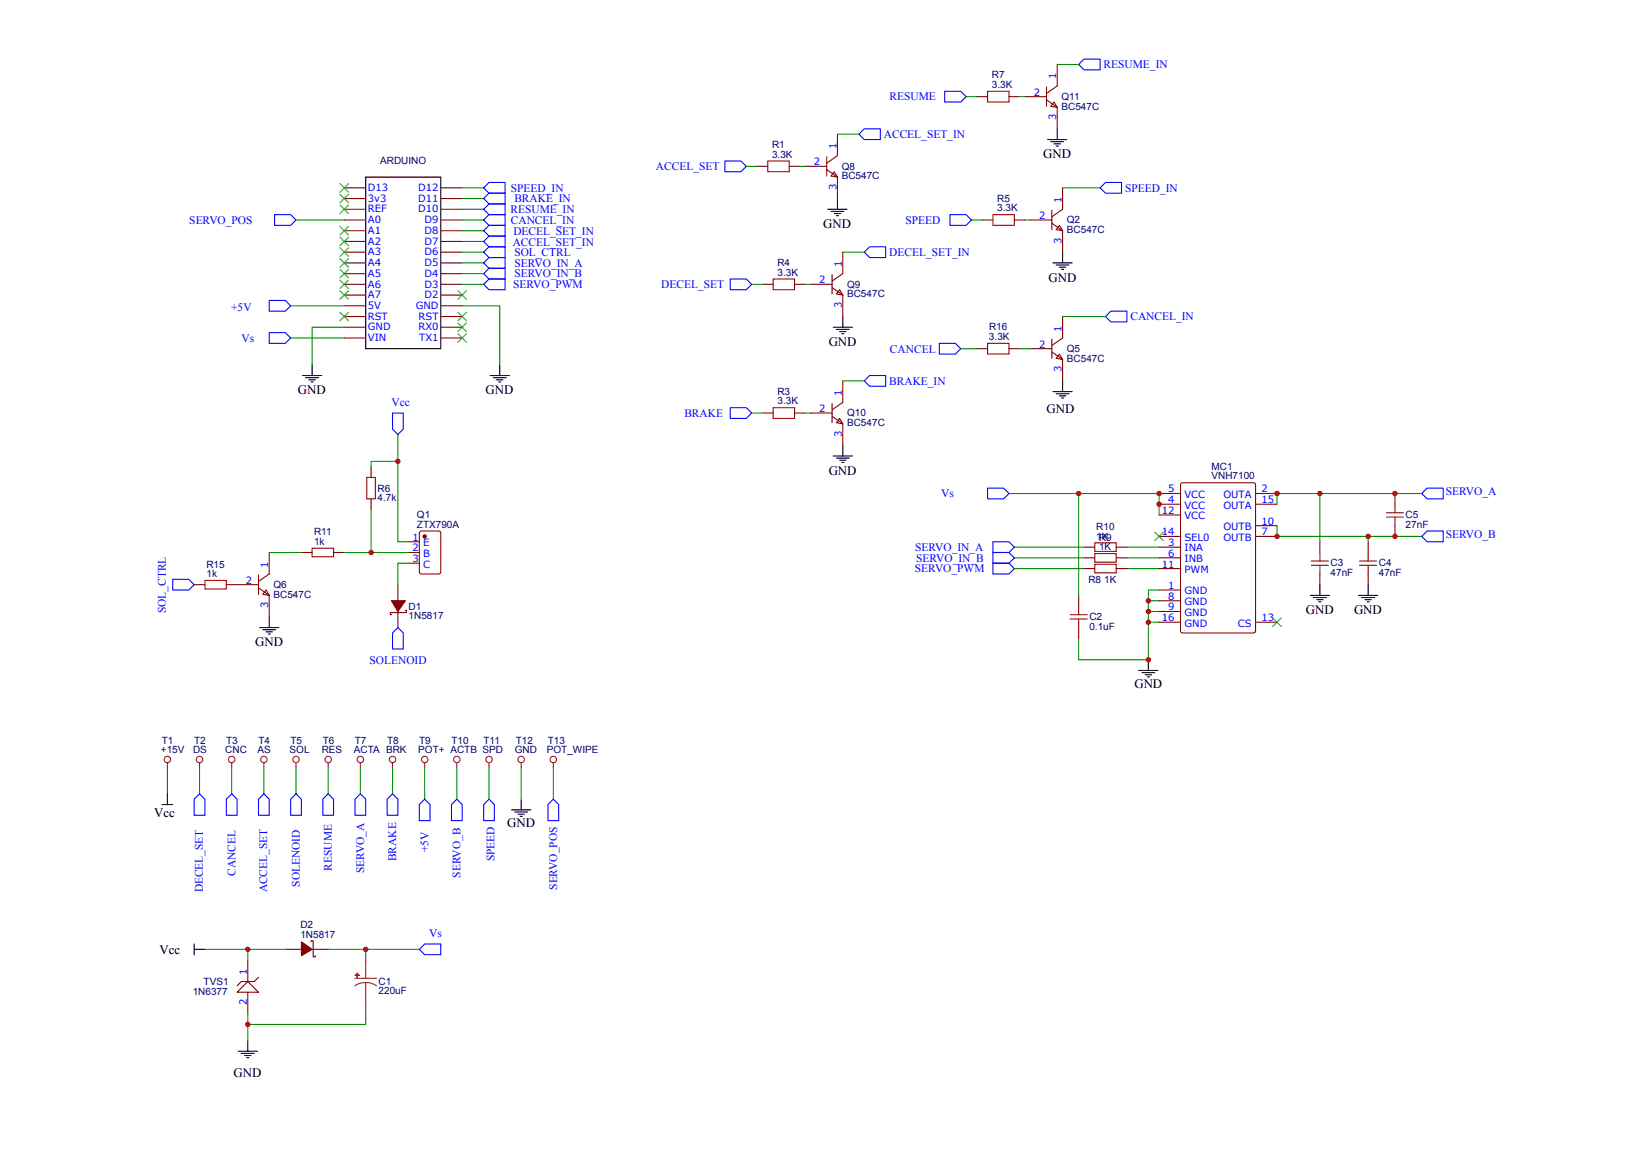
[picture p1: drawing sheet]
<svg xmlns="http://www.w3.org/2000/svg" width="297mm" height="210mm" viewBox="0 0 297 210" stroke-linecap="round" stroke-linejoin="round" font-family="sans-serif">
<g fill="none" stroke="#000" stroke-width=".19">
<path d="M65.9 31.9h13.5v30.9h-13.5zM88.3 67.7h3.5M88.9 68h2.3M89.5 68.4h1.2M89.9 68.8h.4M90.1 65.7v2M207 118.9v1.9M205.2 120.8h3.5M205.8 121.2h2.3M206.4 121.6h1.2M206.8 122h.4M92.2 145.9h3.5"/>
<path d="M92.8 146.3h2.3M93.4 146.7h1.1M93.7 147.1h.4M93.9 144v1.9"/>
</g>
<g fill="none" stroke="#800" stroke-width=".19">
<path d="M62.1 39.6h3.8M62.1 37.7h3.8M62.1 35.8h3.8M62.1 33.8h3.8M79.4 39.6h3.9M79.4 37.7h3.9M79.4 35.8h3.9M79.4 33.8h3.9M62.1 59h3.8M62.1 57h3.8M62.1 55.1h3.8M62.1 53.2h3.8"/>
<path d="M62.1 51.2h3.8M62.1 49.3h3.8M62.1 47.4h3.8M62.1 45.4h3.8M62.1 43.5h3.8M62.1 41.6h3.8M79.4 59h3.9M79.4 57h3.9M79.4 55.1h3.9M79.4 53.2h3.9M79.4 51.2h3.9M79.4 49.3h3.9"/>
<path d="M79.4 47.4h3.9M79.4 45.4h3.9M79.4 43.5h3.9M79.4 41.6h3.9M62.1 60.9h3.8M79.4 60.9h3.9M208.9 88.9h3.9M208.9 98.6h3.9M208.9 90.8h3.9M208.9 96.6h3.9M208.9 92.8h3.9M212.9 87.1l.3-.1h12.7l.4 .2v26.4l-.2 .4h-12.9l-.4-.2v-26.4z"/>
<path d="M226.3 88.9h3.9M226.3 90.8h3.9M226.3 96.6h3.9M226.3 94.7h3.9M208.9 106.3h3.9M208.9 100.5h3.9M208.9 108.2h3.9M208.9 110.2h3.9M208.9 102.4h3.9M208.9 112.1h3.9M226.3 112.1h3.9"/>
</g>
<g fill="none" stroke="#00f" stroke-width=".19">
<path d="M130.7 29h2.8l1 1-1 .9h-2.8zM48.5 54.1h2.9l1 1-1 1h-2.9zM178 87.9h2.9l1 1-1 1h-2.9zM179 97.6h2.9l.9 1-.9 .9h-2.9zM179 99.5h2.9l.9 1-.9 1h-2.9zM256.3 88.9l.9-1h2.9v2h-2.9zM256.3 96.6l.9-.9h2.9v1.9h-2.9zM179 101.5h2.9l.9 .9-.9 1h-2.9zM36 143l.9 1v2.9h-1.9v-2.9zM40.8 144l1-1 .9 1v2.9h-1.9zM46.6 144l1-1 .9 1v2.9h-1.9zM53.4 143l.9 1v2.9h-1.9v-2.9z"/>
<path d="M58.2 144l1-1 .9 1v2.9h-1.9zM64 144l.9-1 1 1v2.9h-1.9zM70.7 143l1 1v2.9h-1.9v-2.9zM75.6 144.9l.9-.9 1 .9v2.9h-1.9zM82.3 144l1 .9v2.9h-1.9v-2.9zM88.1 144l1 .9v2.9h-1.9v-2.9zM98.8 144.9l.9-.9 1 .9v2.9h-1.9z"/>
</g>
<g fill="#000">
<path d="M61.3 33.1l1.5 1.5zM62.8 33.1l-1.5 1.5z"/>
<path d="M61.3 35l1.5 1.5zM62.8 35l-1.5 1.5z"/>
<path d="M61.3 36.9l1.5 1.6zM62.8 36.9l-1.5 1.6z"/>
<path d="M61.3 56.3l1.5 1.5zM62.8 56.3l-1.5 1.5z"/>
<path d="M82.5 58.2l1.6 1.5zM84.1 58.2l-1.6 1.5z"/>
<path d="M82.5 56.3l1.6 1.5zM84.1 56.3l-1.6 1.5z"/>
<path d="M82.5 60.1l1.6 1.6zM84.1 60.1l-1.6 1.6z"/>
<path d="M208.1 95.9l1.6 1.5zM209.7 95.9l-1.6 1.5z"/>
<path d="M229.4 111.3l1.5 1.6zM230.9 111.3l-1.5 1.6z"/>
</g>
<g fill="none" stroke="#3c3" stroke-width=".19">
<path d="M61.3 33.1l1.5 1.5M61.3 35l1.5 1.5M61.3 36.9l1.5 1.6M62.8 33.1l-1.5 1.5M62.8 35l-1.5 1.5M62.8 36.9l-1.5 1.6M61.3 56.3l1.5 1.5M62.8 56.3l-1.5 1.5M82.5 58.2l1.6 1.5M82.5 56.3l1.6 1.5M84.1 58.2l-1.6 1.5M84.1 56.3l-1.6 1.5"/>
<path d="M82.5 60.1l1.6 1.6M84.1 60.1l-1.6 1.6M208.1 95.9l1.6 1.5M209.7 95.9l-1.6 1.5M229.4 111.3l1.5 1.6M230.9 111.3l-1.5 1.6"/>
</g>
<g fill="none" stroke="#080" stroke-width=".19">
<path d="M52.4 55.1h9.7M181.9 88.9h27v3.9M230.2 94.7v1.9h26.1M256.3 88.9h-26.1v1.9M208.9 106.3h-1.9v12.6h-12.6v-3.9M30.2 138.2v4.8M36 138.2v4.8M41.8 138.2v4.8M47.6 138.2v4.8M53.4 138.2v4.8M59.2 138.2v4.8M64.9 138.2v4.8"/>
<path d="M70.7 138.2v4.8M76.5 138.2v5.8M82.3 138.2v5.8M88.1 138.2v5.8M93.9 138.2v5.8M99.7 138.2v5.8"/>
</g>
<g fill="none" stroke="#8d2323" stroke-width=".19">
<path d="M30.2 137.4v.8M36 137.4v.8M41.8 137.4v.8M47.6 137.4v.8M53.4 137.4v.8M59.2 137.4v.8M64.9 137.4v.8M70.7 137.4v.8M76.5 137.4v.8M82.3 137.4v.8M88.1 137.4v.8M93.9 137.4v.8"/>
<path d="M99.7 137.4v.8"/>
<circle cx="30.2" cy="136.8" r=".58"/>
<circle cx="36" cy="136.8" r=".58"/>
<circle cx="41.8" cy="136.8" r=".58"/>
<circle cx="47.6" cy="136.8" r=".58"/>
<circle cx="53.4" cy="136.8" r=".58"/>
<circle cx="59.2" cy="136.8" r=".58"/>
<circle cx="64.9" cy="136.8" r=".58"/>
<circle cx="70.7" cy="136.8" r=".58"/>
<circle cx="76.5" cy="136.8" r=".58"/>
<circle cx="82.3" cy="136.8" r=".58"/>
<circle cx="88.1" cy="136.8" r=".58"/>
<circle cx="93.9" cy="136.8" r=".58"/>
<circle cx="99.7" cy="136.8" r=".58"/>
</g>
<path d="M42.7 178.8l2-2 1.9 2z" fill="#fefefe"/>
<g fill="none" stroke="#800" stroke-width=".19">
<path d="M176.1 17.4h1.9M181.9 17.4h1.9M136.4 30h2M142.2 30h2M177 39.6h2M182.8 39.6h2M137.4 51.2h1.9M143.2 51.2h1.9M137.4 74.4h1.9M143.2 74.4h1.9M75.7 95.8l.3-.1h3.1l.3 .2v7.1l-.2 .4h-3.2l-.4-.2v-7.1zM195.4 98.6h1.9"/>
<path d="M201.2 98.6h1.9M35 105.3h1.9M40.8 105.3h1.9M194.4 107.3v1.9M194.4 113.1v1.9M195.4 100.5h1.9M195.4 102.4h1.9M201.2 100.5h1.9M201.2 102.4h1.9M42.7 178.8l2-2 1.9 2zM44.7 173v3.8M44.7 178.8v3.8"/>
<path d="M46.6 176.1l-.8 .7h-2.3l-.8 .8"/>
</g>
<g fill="none" stroke="#000" stroke-width=".19">
<path d="M149.2 37.7h3.5M149.8 38.1h2.3M150.4 38.5h1.1M150.7 38.9h.4M150.9 35.8v1.9M188.8 25.1h3.5M189.4 25.5h2.3M190 25.9h1.1M190.4 26.3h.3M190.6 23.2v1.9M150.2 59h3.4M150.7 59.3h2.4"/>
<path d="M151.3 59.7h1.2M151.9 57v2M189.8 47.4h3.5M190.4 47.8h2.3M190.9 48.1h1.2M191.3 48.5h.4M191.5 45.4v2M54.5 67.7h3.5M55.1 68h2.3M55.7 68.4h1.1M56.1 68.8h.3M56.3 65.7v2"/>
<path d="M151.7 60.1h.4M150.2 82.1h3.4M150.7 82.5h2.4M151.3 82.9h1.2M151.7 83.3h.4M151.9 80.2v1.9M46.8 113.1h3.5M47.4 113.5h2.3M47.9 113.8h1.2M48.3 114.2h.4M48.5 111.1v2M29.2 144.9h1.9"/>
<path d="M30.2 143v1.9M35 171h1.9M35 170.1v1.9M42.9 189.4h3.5M43.5 189.8h2.3M44.1 190.2h1.1M44.5 190.6h.4M44.7 187.5v1.9"/>
</g>
<g fill="none" stroke="#00f" stroke-width=".19">
<path d="M170.3 16.4h2.9l.9 1-.9 1h-2.9zM194.4 11.6l1-.9h2.9v1.9h-2.9zM49.5 38.7h2.9l1 .9-1 1h-2.9zM87.2 33.8l.9-.9h2.9v1.9h-2.9zM87.2 35.8l.9-1h2.9v1.9h-2.9zM88.1 36.7h2.9v2h-2.9l-.9-1zM88.1 38.7h2.9v1.9h-2.9l-.9-1zM155.8 23.2h2.9v1.9h-2.9l-1-.9zM171.2 38.7h2.9l1 .9-1 1h-2.9zM198.3 33.8l.9-.9h2.9v1.9h-2.9zM48.5 59.9h2.9l1 1-1 1h-2.9zM87.2 51.2l.9-.9h2.9v1.9h-2.9z"/>
<path d="M87.2 47.4l.9-1h2.9v1.9h-2.9zM87.2 49.3l.9-1h2.9v2h-2.9zM87.2 43.5l.9-1h2.9v2h-2.9zM87.2 45.4l.9-.9h2.9v1.9h-2.9zM88.1 40.6h2.9v1.9h-2.9l-.9-.9zM131.6 50.3h2.9l1 .9-1 1h-2.9zM155.8 45.4l.9-.9h2.9v1.9h-2.9zM199.2 57l1-.9h2.9v1.9h-2.9zM70.7 74.4h2v2.9l-1 1-1-1zM131.6 73.5h2.9l1 .9-1 1h-2.9zM155.8 68.6l.9-.9h2.9v1.9h-2.9zM31.1 104.4h2.9l1 .9-1 1h-2.9z"/>
<path d="M75.6 171l.9-.9h2.9v1.9h-2.9z"/>
</g>
<g fill="none" stroke="#080" stroke-width=".19">
<path d="M174.1 17.4h2M183.8 17.4h1M53.4 39.6h8.7M83.3 33.8h3.9M83.3 37.7h3.9M83.3 39.6h3.9M83.3 35.8h3.9M134.5 30h1.9M144.2 30h.9M175.1 39.6h1.9M184.8 39.6h.9M62.1 59h-5.8v6.7"/>
<path d="M83.3 55.1h6.8v10.6M83.3 41.6h3.9M83.3 43.5h3.9M83.3 45.4h3.9M83.3 47.4h3.9M83.3 49.3h3.9M83.3 51.2h3.9M135.5 51.2h1.9M145.1 51.2h1M52.4 60.9h9.7M135.5 74.4h1.9M145.1 74.4h1"/>
<path d="M182.8 98.6h12.6M194.4 88.9v18.4M203.1 98.6h5.8M182.8 100.5h12.6M182.8 102.4h12.6M203.1 100.5h5.8M203.1 102.4h5.8M207 108.2h1.9M207 110.2h1.9M207 112.1h1.9M65.9 180.7v3.9h-21.2v2.9"/>
</g>
<g fill="#000">
<path d="M61.3 42.7l1.5 1.6zM62.8 42.7l-1.5 1.6z"/>
<path d="M61.3 44.7l1.5 1.5zM62.8 44.7l-1.5 1.5z"/>
<path d="M61.3 46.6l1.5 1.5zM62.8 46.6l-1.5 1.5z"/>
<path d="M61.3 48.5l1.5 1.6zM62.8 48.5l-1.5 1.6z"/>
<path d="M61.3 50.5l1.5 1.5zM62.8 50.5l-1.5 1.5z"/>
<path d="M61.3 52.4l1.5 1.5zM62.8 52.4l-1.5 1.5z"/>
<path d="M82.5 52.4l1.6 1.5zM84.1 52.4l-1.6 1.5z"/>
</g>
<g fill="none" stroke="#3c3" stroke-width=".19">
<path d="M61.3 42.7l1.5 1.6M61.3 44.7l1.5 1.5M61.3 46.6l1.5 1.5M61.3 48.5l1.5 1.6M61.3 50.5l1.5 1.5M61.3 52.4l1.5 1.5M62.8 42.7l-1.5 1.6M62.8 44.7l-1.5 1.5M62.8 46.6l-1.5 1.5M62.8 48.5l-1.5 1.6M62.8 50.5l-1.5 1.5M62.8 52.4l-1.5 1.5"/>
<path d="M82.5 52.4l1.6 1.5M84.1 52.4l-1.6 1.5"/>
</g>
<g fill="none" stroke="#a00000" stroke-width=".19">
<path d="M178 16.4h3.9v2h-3.9zM138.4 29h3.8v1.9h-3.8zM179 38.7h3.8v1.9h-3.8zM139.3 50.3h3.9v1.9h-3.9zM139.3 73.5h3.9v1.9h-3.9zM197.3 97.8h3.9v1.5h-3.9zM197.3 99.7h3.9v1.6h-3.9zM36.9 104.6h3.9v1.5h-3.9zM192.9 111.5h3.1M192.9 110.7h3.1M194.4 109.2v1.5M194.4 111.5v1.6"/>
<path d="M197.3 101.7h3.9v1.5h-3.9z"/>
</g>
<circle cx="76.5" cy="96.6" r=".29" fill="#800"/>
<g fill="none" stroke="#800" stroke-width=".19">
<path d="M66.9 84.1v1.9M66.9 89.9v1.9M73.6 97.6h2M73.6 99.5h2M71.7 105.3v2.9M71.7 110.2v2.9M73.1 110h.2v.4h-2.9v.3h.2M73.6 101.5h2"/>
<circle cx="76.5" cy="96.6" r=".29"/>
</g>
<path d="M66.1 86h1.6v3.9h-1.6z" fill="none" stroke="#a00000" stroke-width=".19"/>
<path d="M71.7 113.1l1 .9v2.9h-2v-2.9z" fill="none" stroke="#00f" stroke-width=".19"/>
<path d="M70.6 108.2h2.5l-1.4 2z" fill="#800"/>
<path d="M54.3 99.5h2M60.1 99.5h2M237.9 97.6v1.9M246.6 97.6v1.9M70.6 108.2h2.5l-1.4 2zM237.9 103.4v1.9M246.6 103.4v1.9" fill="none" stroke="#800" stroke-width=".19"/>
<path d="M56.3 98.8h3.8v1.5h-3.8zM237.9 99.5v1.6M246.6 99.5v1.6M236.3 101.9h3.1M236.3 101.1h3.1M237.9 101.9v1.5M245 101.9h3.1M245 101.1h3.1M246.6 101.9v1.5" fill="none" stroke="#a00000" stroke-width=".19"/>
<path d="M62.1 99.5h11.5" fill="none" stroke="#080" stroke-width=".19"/>
<path d="M236.2 107.3h3.4M236.7 107.7h2.4M237.3 108h1.2M237.7 108.4h.4M237.9 105.3v2M244.9 107.3h3.4M245.4 107.7h2.4M246 108h1.2M246.4 108.4h.4M246.6 105.3v2" fill="none" stroke="#000" stroke-width=".19"/>
<path d="M64 176.3h3.8M65.9 177l1.2 .2 .7 .4M65.9 177l-.8 .1-1.1 .5M65.9 173v3.3M65.9 177v3.7" fill="none" stroke="#8d2323" stroke-width=".19"/>
<path d="M64 175.7h.8z" fill="#8d2323"/>
<path d="M64 175.7h.8z" fill="none" stroke="#8d2323" stroke-width=".19"/>
<path d="M64.4 175.3v.8z" fill="#8d2323"/>
<path d="M64.4 175.3v.8z" fill="none" stroke="#8d2323" stroke-width=".19"/>
<path d="M249.9 93.2h3.1M249.9 92.4h3.1M251.4 90.8v1.6M251.4 93.2v1.5" fill="none" stroke="#a00000" stroke-width=".19"/>
<path d="M251.4 88.9v1.9M251.4 94.7v1.9" fill="none" stroke="#800" stroke-width=".19"/>
<path d="M71.7 78.3v19.3h1.9M66.9 91.8v7.7M71.7 83.1h-4.8v1M237.9 88.9v8.7M246.6 96.6v1M73.6 101.5h-1.9v3.8" fill="none" stroke="#080" stroke-width=".19"/>
<path d="M61.3 40.8l1.5 1.5zM62.8 40.8l-1.5 1.5z" fill="#000"/>
<path d="M61.3 40.8l1.5 1.5M62.8 40.8l-1.5 1.5" fill="none" stroke="#3c3" stroke-width=".19"/>
<path d="M190.9 63.8l.6 1-1.1-.2z" fill="#fefefe"/>
<path d="M191.5 57v3.9l-1.9 1.3M176.1 62.8h1.9M181.9 62.8h1.9M185.7 62.8h3.9M189.6 63.4l1.9 1.4v3.8M189.6 61.1v3.5M190.9 63.8l.6 1-1.1-.2z" fill="none" stroke="#800" stroke-width=".19"/>
<path d="M169.3 61.9h2.9l1 .9-1 1h-2.9z" fill="none" stroke="#00f" stroke-width=".19"/>
<path d="M178 61.9h3.9v1.9h-3.9z" fill="none" stroke="#a00000" stroke-width=".19"/>
<path d="M189.8 70.6h3.5M190.4 70.9h2.3M190.9 71.3h1.2M191.3 71.7h.4M191.5 68.6v2" fill="none" stroke="#000" stroke-width=".19"/>
<path d="M190.9 40.6l.6 1-1.1-.2z" fill="#fefefe"/>
<path d="M185.7 39.6h3.9M189.6 37.9v3.5M191.5 33.8v3.9l-1.9 1.4M189.6 40.2l1.9 1.4v3.8M190.9 40.6l.6 1-1.1-.2z" fill="none" stroke="#800" stroke-width=".19"/>
<path d="M191.5 33.8h6.8" fill="none" stroke="#080" stroke-width=".19"/>
<path d="M47.9 106.3l.6 1-1.1-.2z" fill="#fefefe"/>
<path d="M48.5 99.5v3.9l-1.9 1.4M42.7 105.3h3.9M46.6 105.9l1.9 1.4v3.8M46.6 103.6v3.5M47.9 106.3l.6 1-1.1-.2z" fill="none" stroke="#800" stroke-width=".19"/>
<path d="M48.5 99.5h5.8" fill="none" stroke="#080" stroke-width=".19"/>
<path d="M150.4 30.9l.5 1-1.1-.2z" fill="#fefefe"/>
<path d="M145.1 30h3.9M149 30.6l1.9 1.3v3.9M149 28.2v3.5M150.4 30.9l.5 1-1.1-.2zM150.9 24.2v3.8l-1.9 1.4" fill="none" stroke="#800" stroke-width=".19"/>
<path d="M151.3 52.2l.6 1-1.2-.2z" fill="#fefefe"/>
<path d="M146.1 51.2h3.9M150 51.8l1.9 1.4v3.8M150 49.5v3.5M151.3 52.2l.6 1-1.2-.2zM151.9 45.4v3.9l-1.9 1.4" fill="none" stroke="#800" stroke-width=".19"/>
<path d="M151.3 75.4l.6 1-1.2-.2z" fill="#fefefe"/>
<path d="M146.1 74.4h3.9M150 75l1.9 1.4v3.8M150 72.7v3.5M151.3 75.4l.6 1-1.2-.2zM151.9 68.6v3.9l-1.9 1.3" fill="none" stroke="#800" stroke-width=".19"/>
<path d="M190 18.4l.6 .9-1.2-.1z" fill="#fefefe"/>
<path d="M184.8 17.4h3.8M188.6 18l2 1.3v3.9M188.6 15.7v3.5M190 18.4l.6 .9-1.2-.1zM190.6 11.6v3.9l-2 1.3M51.4 171h2.9M56.1 169.7v-.2h.3v2.9h.4v-.2M56.3 171h2.9" fill="none" stroke="#800" stroke-width=".19"/>
<path d="M190.6 11.6h3.8M150.9 24.2h3.9M151.9 45.4h3.9M151.9 68.6h3.9" fill="none" stroke="#080" stroke-width=".19"/>
<path d="M54.3 169.7l2 1.3-2 1.2z" fill="#800"/>
<path d="M54.3 169.7l2 1.3-2 1.2z" fill="none" stroke="#800" stroke-width=".19"/>
<path d="M191.5 57h7.7M173.2 62.8h2.9M183.8 62.8h1.9M36.9 171h14.5M44.7 171v2M59.2 171h16.4M65.9 171v2M44.7 182.6v2" fill="none" stroke="#080" stroke-width=".19"/>
<g fill="#c00">
<circle cx="251.4" cy="88.9" r=".48"/>
<circle cx="251.4" cy="96.6" r=".48"/>
<circle cx="237.9" cy="88.9" r=".48"/>
<circle cx="207" cy="112.1" r=".48"/>
<circle cx="207" cy="108.2" r=".48"/>
<circle cx="230.2" cy="88.9" r=".48"/>
<circle cx="208.9" cy="90.8" r=".48"/>
<circle cx="208.9" cy="88.9" r=".48"/>
<circle cx="207" cy="110.2" r=".48"/>
<circle cx="207" cy="118.9" r=".48"/>
<circle cx="230.2" cy="96.6" r=".48"/>
<circle cx="246.6" cy="96.6" r=".48"/>
<circle cx="71.7" cy="83.1" r=".48"/>
<circle cx="66.9" cy="99.5" r=".48"/>
<circle cx="194.4" cy="88.9" r=".48"/>
<circle cx="44.7" cy="171" r=".48"/>
<circle cx="65.9" cy="171" r=".48"/>
<circle cx="44.7" cy="184.6" r=".48"/>
</g>
<g font-size="2.3">
<text x="188" y="28.5">GND</text>
<text x="148.4" y="41.1">GND</text>
<text x="189" y="50.7">GND</text>
<text x="149.4" y="62.3">GND</text>
<text x="53.7" y="71">GND</text>
<text x="87.5" y="71">GND</text>
<text x="188.6" y="74.4">GND</text>
<text x="149.4" y="85.5">GND</text>
<text x="235.4" y="110.7">GND</text>
<text x="244" y="110.7">GND</text>
<text x="46" y="116.4">GND</text>
<text x="204.5" y="123.9">GND</text>
<text x="27.8" y="147.1">Vcc</text>
<text x="91.4" y="149">GND</text>
<text x="28.7" y="171.8">Vcc</text>
<text x="42.1" y="194">GND</text>
</g>
<g font-size="2.1" fill="#00f">
<text x="198.9" y="12.3">RESUME_IN</text>
<text x="160.3" y="18.1">RESUME</text>
<text x="159.3" y="24.9">ACCEL_SET_IN</text>
<text x="92.1" y="34.5">SPEED_IN</text>
<text x="118.2" y="30.7">ACCEL_SET</text>
<text x="202.8" y="34.5">SPEED_IN</text>
<text x="34.1" y="40.3">SERVO_POS</text>
<text x="92" y="38.4">RESUME_IN</text>
<text x="92.1" y="40.3">CANCEL_IN</text>
<text x="92.7" y="36.4">BRAKE_IN</text>
<text x="163.2" y="40.3">SPEED</text>
<text x="92.4" y="44.2">ACCEL_SET_IN</text>
<text x="92.5" y="42.3">DECEL_SET_IN</text>
<text x="92.7" y="46.1">SOL_CTRL</text>
<text x="160.3" y="46.1">DECEL_SET_IN</text>
<text x="92.5" y="51.9">SERVO_PWM</text>
<text x="92.7" y="48">SERVO_IN_A</text>
<text x="92.7" y="50">SERVO_IN_B</text>
<text x="119.2" y="51.9">DECEL_SET</text>
<text x="41.7" y="56.1">+5V</text>
<text x="203.7" y="57.7">CANCEL_IN</text>
<text x="43.5" y="61.6">Vs</text>
<text x="160.4" y="63.6">CANCEL</text>
<text x="160.3" y="69.3">BRAKE_IN</text>
<text x="70.6" y="73.2">Vcc</text>
<text x="123.3" y="75.1">BRAKE</text>
<text x="169.6" y="89.5">Vs</text>
<text x="260.6" y="89.2">SERVO_A</text>
<text x="165" y="99.2">SERVO_IN_A</text>
<text x="165.1" y="101.2">SERVO_IN_B</text>
<text x="260.6" y="96.9">SERVO_B</text>
<text x="164.9" y="103.1">SERVO_PWM</text>
<text x="29.9" y="110.5" transform="rotate(-90 29.9 110.5)">SOL_CTRL</text>
<text x="66.6" y="119.5">SOLENOID</text>
<text x="71.4" y="155.2" transform="rotate(-90 71.4 155.2)">BRAKE</text>
<text x="77.2" y="153.6" transform="rotate(-90 77.2 153.6)">+5V</text>
<text x="89.1" y="155.2" transform="rotate(-90 89.1 155.2)">SPEED</text>
<text x="36.6" y="160.8" transform="rotate(-90 36.6 160.8)">DECEL_SET</text>
<text x="42.4" y="157.8" transform="rotate(-90 42.4 157.8)">CANCEL</text>
<text x="48.2" y="160.8" transform="rotate(-90 48.2 160.8)">ACCEL_SET</text>
<text x="54" y="159.8" transform="rotate(-90 54 159.8)">SOLENOID</text>
<text x="59.8" y="156.9" transform="rotate(-90 59.8 156.9)">RESUME</text>
<text x="65.6" y="157.4" transform="rotate(-90 65.6 157.4)">SERVO_A</text>
<text x="83" y="158.1" transform="rotate(-90 83 158.1)">SERVO_B</text>
<text x="100.4" y="160.3" transform="rotate(-90 100.4 160.3)">SERVO_POS</text>
<text x="77.3" y="168.8">Vs</text>
</g>
<g font-size="1.8" fill="#000080">
<text x="178.8" y="15.9">3.3K</text>
<text x="178.8" y="14.1">R7</text>
<text x="191.3" y="18">Q11</text>
<text x="191.3" y="19.7">BC547C</text>
<text x="68.5" y="29.6">ARDUINO</text>
<text x="139.2" y="28.4">3.3K</text>
<text x="139.2" y="26.7">R1</text>
<text x="151.7" y="32.3">BC547C</text>
<text x="151.7" y="30.6">Q8</text>
<text x="179.7" y="38.1">3.3K</text>
<text x="179.7" y="36.4">R5</text>
<text x="192.3" y="42">BC547C</text>
<text x="192.3" y="40.2">Q2</text>
<text x="140.1" y="47.9">R4</text>
<text x="140.1" y="49.7">3.3K</text>
<text x="152.7" y="53.5">BC547C</text>
<text x="152.7" y="51.8">Q9</text>
<text x="178.3" y="59.5">R16</text>
<text x="178.3" y="61.3">3.3K</text>
<text x="192.3" y="65.1">BC547C</text>
<text x="192.3" y="63.4">Q5</text>
<text x="140.1" y="71.1">R3</text>
<text x="140.1" y="72.9">3.3K</text>
<text x="152.7" y="76.7">BC547C</text>
<text x="152.7" y="75">Q10</text>
<text x="68" y="88.6">R6</text>
<text x="218.4" y="86.4">VNH7100</text>
<text x="218.4" y="84.7">MC1</text>
<text x="68" y="90.3">4.7k</text>
<text x="75.1" y="95.1">ZTX790A</text>
<text x="75.1" y="93.4">Q1</text>
<text x="197.6" y="95.5">R10</text>
<text x="253.4" y="95.1">27nF</text>
<text x="253.4" y="93.4">C5</text>
<text x="56.6" y="98.2">1k</text>
<text x="56.6" y="96.4">R11</text>
<text x="197.6" y="97.2">1RK9</text>
<text x="198.1" y="99.2">1K</text>
<text x="37.2" y="104">1k</text>
<text x="37.2" y="102.2">R15</text>
<text x="49.3" y="107.7">BC547C</text>
<text x="49.3" y="105.9">Q6</text>
<text x="196.2" y="104.9">R8</text>
<text x="199" y="104.9">1K</text>
<text x="239.8" y="103.8">47nF</text>
<text x="239.8" y="102.1">C3</text>
<text x="248.5" y="103.8">47nF</text>
<text x="248.5" y="102.1">C4</text>
<text x="73.6" y="111.6">1N5817</text>
<text x="73.6" y="109.8">D1</text>
<text x="196.4" y="113.5">0.1uF</text>
<text x="196.4" y="111.7">C2</text>
<text x="29" y="135.7">+15V</text>
<text x="29.2" y="134">T1</text>
<text x="34.8" y="135.7">DS</text>
<text x="35" y="134">T2</text>
<text x="40.6" y="135.7">CNC</text>
<text x="40.8" y="134">T3</text>
<text x="46.4" y="135.7">AS</text>
<text x="46.6" y="134">T4</text>
<text x="52.2" y="135.7">SOL</text>
<text x="52.4" y="134">T5</text>
<text x="58" y="135.7">RES</text>
<text x="58.2" y="134">T6</text>
<text x="63.8" y="135.7">ACTA BRK</text>
<text x="64" y="134">T7</text>
<text x="69.8" y="134">T8</text>
<text x="75.4" y="135.7">POT+ ACTB SPD</text>
<text x="75.6" y="134">T9</text>
<text x="81.4" y="134">T10</text>
<text x="87.1" y="134">T11</text>
<text x="92.8" y="135.7">GND</text>
<text x="92.9" y="134">T12</text>
<text x="98.6" y="135.7">POT_WIPE</text>
<text x="98.7" y="134">T13</text>
<text x="54.1" y="167.1">D2</text>
<text x="54.1" y="168.9">1N5817</text>
<text x="34.7" y="179.3">1N6377</text>
<text x="36.7" y="177.4">TVS1</text>
<text x="68.2" y="179.2">220uF</text>
<text x="68.2" y="177.4">C1</text>
</g>
<g font-size="1.8" fill="#00f">
<text x="186.3" y="17.2">2</text>
<text x="190.4" y="14.3" transform="rotate(-90 190.4 14.3)">1</text>
<text x="190.4" y="21.7" transform="rotate(-90 190.4 21.7)">3</text>
<text x="146.7" y="29.8">2</text>
<text x="150.7" y="26.9" transform="rotate(-90 150.7 26.9)">1</text>
<text x="66.3" y="34.4">D13</text>
<text x="75.4" y="34.4">D12</text>
<text x="150.7" y="34.2" transform="rotate(-90 150.7 34.2)">3</text>
<text x="66.3" y="40.2">A0</text>
<text x="66.3" y="38.3">REF</text>
<text x="66.3" y="36.4">3v3</text>
<text x="75.4" y="38.3">D10</text>
<text x="75.4" y="36.4">D11</text>
<text x="76.5" y="40.2">D9</text>
<text x="187.3" y="39.4">2</text>
<text x="191.3" y="36.5" transform="rotate(-90 191.3 36.5)">1</text>
<text x="66.3" y="47.9">A4</text>
<text x="66.3" y="46">A3</text>
<text x="66.3" y="44.1">A2</text>
<text x="66.3" y="42.1">A1</text>
<text x="76.5" y="47.9">D5</text>
<text x="76.5" y="46">D6</text>
<text x="76.5" y="44.1">D7</text>
<text x="76.5" y="42.1">D8</text>
<text x="191.3" y="43.9" transform="rotate(-90 191.3 43.9)">3</text>
<text x="66.3" y="53.7">A7</text>
<text x="66.3" y="51.8">A6</text>
<text x="66.3" y="49.9">A5</text>
<text x="76.5" y="53.7">D2</text>
<text x="76.5" y="51.8">D3</text>
<text x="76.5" y="49.9">D4</text>
<text x="147.7" y="51">2</text>
<text x="151.7" y="48.1" transform="rotate(-90 151.7 48.1)">1</text>
<text x="66.3" y="59.5">GND</text>
<text x="66.3" y="57.6">RST</text>
<text x="66.3" y="55.7">5V</text>
<text x="74.9" y="55.7">GND</text>
<text x="75.4" y="59.5">RX0</text>
<text x="75.5" y="57.6">RST</text>
<text x="151.7" y="55.5" transform="rotate(-90 151.7 55.5)">3</text>
<text x="191.3" y="59.7" transform="rotate(-90 191.3 59.7)">1</text>
<text x="66.3" y="61.5">VIN</text>
<text x="75.6" y="61.5">TX1</text>
<text x="187.3" y="62.6">2</text>
<text x="151.7" y="71.3" transform="rotate(-90 151.7 71.3)">1</text>
<text x="191.3" y="67.1" transform="rotate(-90 191.3 67.1)">3</text>
<text x="147.7" y="74.2">2</text>
<text x="151.7" y="78.7" transform="rotate(-90 151.7 78.7)">3</text>
<text x="210.6" y="88.7">5</text>
<text x="213.5" y="89.7">VCC</text>
<text x="220.5" y="89.7">OUTA</text>
<text x="227.4" y="88.7">2</text>
<text x="209.4" y="92.6">12</text>
<text x="210.6" y="90.7">4</text>
<text x="213.5" y="91.6">VCC</text>
<text x="213.5" y="93.5">VCC</text>
<text x="220.5" y="95.5">OUTB</text>
<text x="220.5" y="91.6">OUTA</text>
<text x="227.4" y="94.5">10</text>
<text x="227.4" y="90.7">15</text>
<text x="74.3" y="97.4">1</text>
<text x="74.3" y="99.3">2</text>
<text x="74.3" y="101.3">3</text>
<text x="76.3" y="98.4">E</text>
<text x="76.3" y="100.3">B</text>
<text x="209.4" y="96.4">14</text>
<text x="210.6" y="98.4">3</text>
<text x="210.6" y="100.3">6</text>
<text x="213.5" y="99.3">INA</text>
<text x="213.5" y="101.3">INB</text>
<text x="213.5" y="97.4">SEL0</text>
<text x="220.5" y="97.4">OUTB</text>
<text x="227.4" y="96.4">7</text>
<text x="44.3" y="105.1">2</text>
<text x="48.3" y="102.2" transform="rotate(-90 48.3 102.2)">1</text>
<text x="76.3" y="102.2">C</text>
<text x="209.4" y="102.2">11</text>
<text x="210.6" y="106.1">1</text>
<text x="213.5" y="107.1">GND</text>
<text x="213.5" y="103.2">PWM</text>
<text x="48.3" y="109.6" transform="rotate(-90 48.3 109.6)">3</text>
<text x="209.4" y="111.9">16</text>
<text x="210.6" y="108">8</text>
<text x="210.6" y="110">9</text>
<text x="213.5" y="109">GND</text>
<text x="213.5" y="110.9">GND</text>
<text x="213.5" y="112.9">GND</text>
<text x="223.1" y="112.9">CS</text>
<text x="227.4" y="111.9">13</text>
<text x="44.5" y="175.7" transform="rotate(-90 44.5 175.7)">1</text>
<text x="44.5" y="181.1" transform="rotate(-90 44.5 181.1)">2</text>
</g>
</svg>
